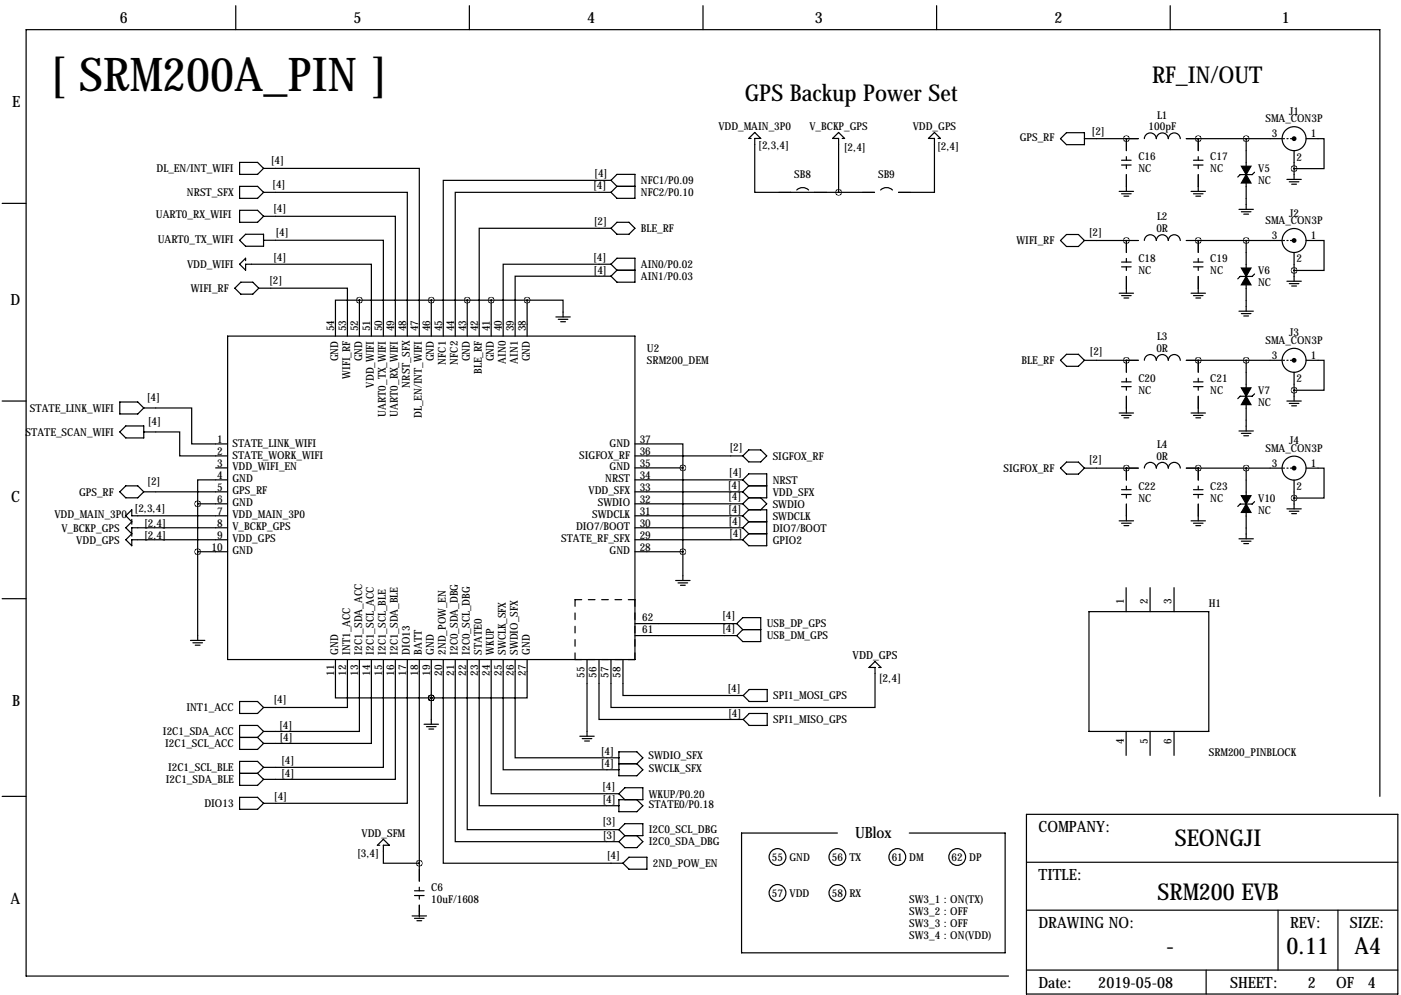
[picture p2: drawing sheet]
<svg xmlns="http://www.w3.org/2000/svg" width="297mm" height="211mm" viewBox="0 0 297 211" stroke-linecap="round" stroke-linejoin="round" font-family="sans-serif">
<g fill="none" stroke="#000" stroke-width=".25">
<path d="M50 1.2v5.1M99.5 1.2v5.1M149 1.2v5.1M198.6 1.2v5.1M248.1 1.2v5.1M50.8 34.4h3.8l1.3 1.3-1.3 1.3h-3.8zM50.8 39.5h3.8l1.3 1.3-1.3 1.3h-3.8zM55.9 35.7h33v35.6M129.5 38.2h-35.5v33.1M129.5 38.2l1.3-1.2h3.8v5.1h-3.8l-1.3-1.3M129.5 38.2l1.3 1.3M130.8 39.5h3.8"/>
<path d="M130.8 39.5l-1.3 1.3M159.3 29.4h-.6l1.3-1.3 1.3 1.3h-1.3v11.4h25.4M178.6 29.4h.5l-1.3-1.3-1.3 1.3h1.3v11.4M198.9 29.4h.5l-1.3-1.3-1.3 1.3h1.3v11.4h-7.6M224.8 29.4l1.3-1.3h3.8v2.6h-3.8zM229.9 29.4h11.5M237.8 34h2M237.8 35h2M238.8 29.4v2.5M238.8 33.2v.8M238.8 35v.8M238.8 37v3.6"/>
<path d="M242.6 29.4a1.27 1.27 0 0 1 1.3-1.2 1.27 1.27 0 0 1 1.3 1.2M245.2 29.4a1.27 1.27 0 0 1 1.2-1.2 1.27 1.27 0 0 1 1.3 1.2M247.7 29.4a1.27 1.27 0 0 1 1.3-1.2 1.27 1.27 0 0 1 1.2 1.2M251.5 29.4h20.3M253 34h2.1M253 35h2.1M254.1 29.4v2.5M254.1 33.2v.8M254.1 35v.8M254.1 37v3.6M264.2 29.4v5.8M264.2 38.8v5.6"/>
<path d="M266 36.5l-.5 .5h-2.6l-.5 .5M272.1 29.4h.2M272.8 29.4h.3M272.8 38h3.1M273.4 38.5h2M273.6 29.4h.3M273.9 39.1h1M274.4 31.9v6.1M276.9 29.4h3.8v6.4h-6.3M.5 43.1h5M50.8 44.6h3.8l1.3 1.3-1.3 1.2h-3.8zM51.1 59.8h2.5l1.3 1.3-1.3 1.3h-2.5l-1.3-1.3z"/>
<path d="M52.1 55.3v-.5l-1.3 1.2 1.3 1.3v-1.3h26.6v15.3M52.1 49.7h3.8v2.5h-3.8l-1.3-1.3zM55.9 40.8h30.5v30.5M55.9 50.9h25.4v20.4M55.9 45.9h27.9v25.4M129.5 40.8h-33v30.5M129.5 48.4h-27.9v22.9M129.5 56h-22.8v15.3M129.5 58.6h-20.3v12.7M129.5 56l1.3-1.2h3.8v5h-3.8l-1.3-1.2M129.5 56l1.3 1.3M130.8 57.3h3.8"/>
<path d="M130.8 57.3l-1.3 1.3M130.8 47.1h2.5l1.3 1.3-1.3 1.3h-2.5l-1.3-1.3zM168.9 40.3a1.78 1.78 0 0 1 2.5 0M186.7 40.3a1.78 1.78 0 0 1 2.5 0M226.1 49.7h2.6l1.2 1.3-1.2 1.3h-2.6l-1.3-1.3zM229.9 51h11.5M237.3 40.6h3M237.8 55.6h2M237.8 56.6h2M237.8 41.1h2M238.3 41.6h1M238.8 51v2.5"/>
<path d="M238.8 54.8v.8M238.8 56.6v.7M238.8 58.6v3.6M242.6 51a1.27 1.27 0 0 1 1.3-1.2 1.27 1.27 0 0 1 1.3 1.2 1.27 1.27 0 0 1 1.2-1.2 1.27 1.27 0 0 1 1.3 1.2 1.27 1.27 0 0 1 1.3-1.2 1.27 1.27 0 0 1 1.2 1.2M251.5 51h20.3M252.5 40.6h3.1M253 55.6h2.1M253 56.6h2.1M253 41.1h2.1M253.5 41.6h1.1M254.1 51v2.5M254.1 54.8v.8"/>
<path d="M254.1 56.6v.7M254.1 58.6v3.6M262.7 44.4h3M263.2 44.9h2M263.7 45.4h1M264.2 51v5.8M266 58.1l-.5 .5h-2.6l-.5 .5M272.1 51h.2M272.8 51h.3M272.8 59.6h3.1M273.6 51h.3M274.4 53.5v6.1"/>
<path d="M276.9 51h3.8v6.3h-6.3M48.3 71.3h86.3v68.5h-86.3zM54.9 61.1h18.8v10.2M76.2 63.6h-5.1v7.7M76.2 63.6v7.7M76.2 63.6h35.6M91.4 63.6v7.7M99.1 63.6v7.7M104.1 63.6v7.7M111.8 63.6h7.6v3.6M111.8 63.6v7.7M117.9 67.2h3"/>
<path d="M118.4 67.7h2M118.9 68.2h1M226.1 75.1h2.6l1.2 1.3-1.2 1.3h-2.6l-1.3-1.3zM229.9 76.4h11.5M237.3 62.2h3M237.8 62.7h2M238.3 63.2h1M238.8 76.4v2.5M242.6 76.4a1.27 1.27 0 0 1 1.3-1.2 1.27 1.27 0 0 1 1.3 1.2 1.27 1.27 0 0 1 1.2-1.2 1.27 1.27 0 0 1 1.3 1.2 1.27 1.27 0 0 1 1.3-1.2 1.27 1.27 0 0 1 1.2 1.2M251.5 76.4h20.3M252.5 62.2h3.1M253 62.7h2.1"/>
<path d="M253.5 63.2h1.1M254.1 76.4v2.5M262.7 66h3M263.2 66.5h2M263.7 67h1M264.2 60.4v5.6M264.2 76.4v5.8M272.1 76.4h.2M272.8 76.4h.3M273.4 60.1h2M273.6 76.4h.3M273.9 60.6h1"/>
<path d="M274.4 78.9v6.1M276.9 76.4h3.8v6.3h-6.3M.5 85h5M25.4 85.2h3.8l1.3 1.3-1.3 1.3h-3.8zM26.7 90.3h3.8v2.6h-3.8l-1.3-1.3zM30.5 91.6h7.6v5.1h10.2M30.5 86.5h10.1v7.6h7.7M45.7 99.2h2.6M134.6 94.1h10.2v5.1M134.6 96.7h22.9M134.6 99.2h10.2M144.8 99.2v23.9"/>
<path d="M158.7 95.4h2.6l1.3 1.3-1.3 1.2h-2.6l-1.2-1.2zM226.1 98h2.6l1.2 1.3-1.2 1.2h-2.6l-1.3-1.2zM229.9 99.3h11.5M237.3 87.6h3M237.8 81h2M237.8 82h2M237.8 88.1h2M238.3 88.6h1M238.8 80.2v.8M238.8 82v.7M238.8 84v3.6M238.8 99.3v2.5"/>
<path d="M242.6 99.2a1.27 1.27 0 0 1 1.3-1.2 1.27 1.27 0 0 1 1.3 1.3M245.2 99.2a1.27 1.27 0 0 1 1.2-1.2 1.27 1.27 0 0 1 1.3 1.3M247.7 99.2a1.27 1.27 0 0 1 1.3-1.2 1.27 1.27 0 0 1 1.2 1.3M251.5 99.3h20.3M252.5 87.6h3.1M253 81h2.1M253 82h2.1M253 88.1h2.1M253.5 88.6h1.1M254.1 80.2v.8M254.1 82v.7M254.1 84v3.6"/>
<path d="M254.1 99.3v2.5M262.7 91.4h3M263.2 91.9h2M263.7 92.4h1M264.2 85.8v5.6M264.2 99.3v5.8M266 83.5l-.5 .5h-2.6l-.5 .5M272.1 99.3h.2M272.8 85h3.1M272.8 99.3h.3M273.4 85.5h2M273.6 99.3h.3"/>
<path d="M273.9 86h1M276.9 99.3h3.8v6.3h-6.3M26.7 103h2.5l1.3 1.3-1.3 1.3h-2.5l-1.3-1.3zM27.9 110.1v1M30.5 104.3h17.8M41.9 106.8h6.4M41.9 117h6.4M41.9 106.8v29M48.3 101.7h-6.4v5.1M48.3 109.4h-20.4v-1.3l-1.2 1.3 1.2 1.2-1.2 1.3 1.2 1.3-1.2 1.2 1.2 1.3v-1.3h20.4M48.3 111.9h-20.4v1.8M134.6 101.7h22.9"/>
<path d="M134.6 104.3h22.9M134.6 106.8h22.9M134.6 109.4h22.9M134.6 111.9h22.9M134.6 114.4h22.9M134.6 117h10.2M157.5 101.7l1.2-1.2h3.9v5.1h-3.9M157.5 106.8l1.2 1.3M157.5 101.7l1.2 1.3M157.5 109.4l1.2 1.2M157.5 111.9l1.2 1.3M157.5 104.3l1.2 1.3"/>
<path d="M158.7 103h3.9M158.7 108.1h3.9v7.6h-3.9l-1.2-1.3M158.7 110.6l-1.2 1.3M158.7 105.6l-1.2 1.2M158.7 110.6h3.9M158.7 108.1l-1.2 1.3M158.7 113.2h3.9M158.7 113.2l-1.2 1.2M158.7 103l-1.2 1.3M161.3 105.6l1.3 1.2-1.3 1.3M237.3 110.4h3M237.8 103.8h2"/>
<path d="M237.8 104.8h2M237.8 110.9h2M238.3 111.4h1M238.8 103.1v.7M238.8 104.8v.8M238.8 106.9v3.5M252.5 110.4h3.1M253 103.8h2.1M253 104.8h2.1M253 110.9h2.1M253.5 111.4h1.1M254.1 103.1v.7"/>
<path d="M254.1 104.8v.8M254.1 106.9v3.5M262.7 114.2h3M263.2 114.7h2M263.7 115.3h1M264.2 108.6v5.6M266 106.4l-.5 .5h-2.6l-.5 .5M272.8 107.9h3.1M273.4 108.4h2M273.9 108.9h1M274.4 101.8v6.1M.5 126.9h5"/>
<path d="M40.4 135.8h3M40.9 136.3h2M41.4 136.8h1M71.1 139.8v8.2h20.3M73.7 139.8v10.2h-17.8M76.2 139.8v15.3h-20.3M78.7 139.8v17.8h-22.8M81.3 139.8v22.9h-25.4M83.8 139.8v25.4h-27.9M86.4 139.8v30.5h-30.5M88.9 139.8v47M91.4 139.8v13.8"/>
<path d="M94 139.8v43.2h38.1M96.5 139.8v38.6h34.7M99.1 139.8v36.1h32.1M101.6 139.8v31h29.6M104.1 139.8v28.5h27.1M106.7 139.8v23.4h24.5M109.2 139.8v20.9h22M111.8 139.8v8.2h-20.4M124.5 139.8v16.3M127 139.8v12.7h30.6M129.5 139.8v10.2h56v-8.5h-1.2l1.2-1.3 1.3 1.3h-.5M132.1 139.8v7.7h25.5"/>
<path d="M134.6 134.8h21.6M134.6 132.2h21.6M143.3 123.1h3M143.8 123.6h2M144.3 124.1h1M156.2 132.2l1.3-1.2h3.8v5h-3.8l-1.3-1.2M156.2 132.2l1.3 1.3M157.5 133.5h3.8M157.5 133.5l-1.3 1.3M230.9 129.7h25.4v25.4h-25.4zM238.8 124.6v5.1M243.8 124.6v5.1"/>
<path d="M248.9 124.6v5.1M50.8 156.4h3.8M50.8 148.7h3.8l1.3 1.3-1.3 1.3h-3.8zM54.6 156.4l1.3 1.2M55.9 155.1l-1.3 1.3M55.9 155.1l-1.3-1.3h-3.8v5.1h3.8l1.3-1.3M89.9 153.6h3.1M90.4 154.1h2.1M90.9 154.6h1M91.4 148h.1M122.9 156.1h3.1M123.4 156.6h2.1"/>
<path d="M124 157.1h1M131.2 159.4h3.8l1.3 1.3-1.3 1.2 1.3 1.3-1.3 1.3h-3.8zM157.6 152.5l1.3-1.2h3.8v2.5h-3.8zM157.6 147.5l1.3-1.3h3.8v2.5h-3.8zM238.8 155.1v5.1M243.8 155.1v5.1M248.9 155.1v5.1M.5 168.8h5M50.8 169.1h3.8l1.3 1.2-1.3 1.3h-3.8zM50.8 164h3.8M54.6 164l1.3 1.2M55.9 162.7l-1.3-1.3h-3.8v5.1h3.8l1.3-1.3"/>
<path d="M55.9 162.7l-1.3 1.3M80.5 179.2h-.5l1.3-1.3 1.2 1.3h-1.2v3.8h7.6M131.2 168.3l1.3-1.3h3.8v2.6h-5.1v2.5h3.8l1.3-1.3-1.3-1.2M131.2 175.9l1.3-1.3h3.8v2.6h-3.8M131.2 168.3l1.3 1.3M131.2 175.9l1.3 1.3M131.2 161.9h3.8M132.5 177.2l-1.3 1.2M135 177.2l1.3 1.2-1.3 1.3h-2.5l-1.3-1.3M177.5 176.6h-20.3v25.4h55.9v-25.4h-20.3M217.6 172.7h78.8v38.1h-78.8zM292.6 168.8v-162.5h-287.1v200.6h208.3"/>
<path d="M87.4 194.2h3M87.9 188.9h2M87.9 189.9h2M87.9 194.7h2M88.4 195.2h1M88.9 188.1v.8M88.9 189.9v.7M88.9 191.9v2.3M132.1 183l1.2-1.2h3.9v2.5h-3.9zM217.6 193h78.8M217.6 182.8h78.8M271 193v12.7"/>
<path d="M283.7 193v12.7M217.6 205.7h78.8M255.7 205.7v5.1"/>
<circle cx="274.4" cy="29.4" r="2.54"/>
<circle cx="274.4" cy="51" r="2.54"/>
<circle cx="274.4" cy="76.4" r="2.54"/>
<circle cx="274.4" cy="99.3" r="2.54"/>
<circle cx="164.8" cy="189.3" r="1.78"/>
<circle cx="164.8" cy="181.7" r="1.78"/>
<circle cx="177.5" cy="189.3" r="1.78"/>
<circle cx="177.5" cy="181.7" r="1.78"/>
<circle cx="190.2" cy="181.7" r="1.78"/>
<circle cx="202.9" cy="181.7" r="1.78"/>
</g>
<g fill="none" stroke="#000" stroke-width=".21">
<path d="M238.8 37v2.6M241.4 29.4h-2.6v2.5M251.5 29.4h2.6v2.5M254.1 37v2.6M165.1 40.8h2.5M172.7 40.8h2.6M182.9 40.8h2.5M190.5 40.8h2.5M238.8 58.6v2.6M241.4 51h-2.6v2.5M251.5 51h2.6v2.5M254.1 58.6v2.6"/>
<path d="M241.4 76.4h-2.6v2.5M251.5 76.4h2.6v2.5M238.8 84v2.6M241.4 99.3h-2.6v2.5M251.5 99.3h2.6v2.5M254.1 84v2.6M238.8 106.9v2.5M254.1 106.9v2.5M88.9 184.3v2.5M88.9 191.9v2.6"/>
</g>
<path d="M263.2 35.2h2l-1 1.8zM264.2 37l1 1.8h-2zM263.2 56.8h2l-1 1.8zM264.2 58.6l1 1.8h-2zM263.2 82.2h2l-1 1.8zM264.2 84l1 1.8h-2zM263.2 105.1h2l-1 1.8zM264.2 106.9l1 1.7h-2z" fill="#000" stroke="#000" stroke-width=".25"/>
<path d="M121.9 139.8v-12.7M121.9 127.1h12.7M134.6 127.1v12.7M134.6 139.8h-12.7" fill="none" stroke="#000" stroke-width=".25" stroke-dasharray="1.4 1.4"/>
<g fill="none" stroke="#000" stroke-width=".51">
<circle cx="274.4" cy="29.4" r=".25"/>
<circle cx="274.4" cy="51" r=".25"/>
<circle cx="274.4" cy="76.4" r=".25"/>
<circle cx="274.4" cy="99.3" r=".25"/>
</g>
<path d="M41.9 106.8a.05 .05 0 0 0 .1 0 .05 .05 0 0 0-.1 0zM254 29.4a.05 .05 0 0 0 .1 0 .05 .05 0 0 0-.1 0zM254 51a.05 .05 0 0 0 .1 0 .05 .05 0 0 0-.1 0zM254 76.4a.05 .05 0 0 0 .1 0 .05 .05 0 0 0-.1 0zM254 99.3a.05 .05 0 0 0 .1 0 .05 .05 0 0 0-.1 0zM238.8 51a.05 .05 0 0 0 .1 0 .05 .05 0 0 0-.1 0zM238.8 76.4a.05 .05 0 0 0 .1 0 .05 .05 0 0 0-.1 0zM238.8 99.3a.05 .05 0 0 0 .1 0 .05 .05 0 0 0-.1 0zM238.8 29.4a.05 .05 0 0 0 .1 0 .05 .05 0 0 0-.1 0zM264.2 29.4a.05 .05 0 0 0 .1 0 .05 .05 0 0 0-.1 0zM264.2 51a.05 .05 0 0 0 .1 0 .05 .05 0 0 0-.1 0zM264.2 76.4a.05 .05 0 0 0 .1 0 .05 .05 0 0 0-.1 0zM264.2 99.3a.05 .05 0 0 0 .1 0 .05 .05 0 0 0-.1 0zM274.3 35.8a.05 .05 0 0 0 .1 0 .05 .05 0 0 0-.1 0zM274.3 105.6a.05 .05 0 0 0 .1 0 .05 .05 0 0 0-.1 0zM274.3 82.7a.05 .05 0 0 0 .1 0 .05 .05 0 0 0-.1 0zM274.3 57.3a.05 .05 0 0 0 .1 0 .05 .05 0 0 0-.1 0zM41.9 117a.05 .05 0 0 0 .1 0 .05 .05 0 0 0-.1 0zM91.4 148a.05 .05 0 0 0 .1 0 .05 .05 0 0 0-.1 0zM91.4 148a.05 .05 0 0 0 .1 0 .05 .05 0 0 0-.1 0zM144.7 117a.05 .05 0 0 0 .1 0 .05 .05 0 0 0-.1 0zM144.7 99.2a.05 .05 0 0 0 .1 0 .05 .05 0 0 0-.1 0zM99 63.6a.05 .05 0 0 0 .1 0 .05 .05 0 0 0-.1 0zM91.4 63.6a.05 .05 0 0 0 .1 0 .05 .05 0 0 0-.1 0zM111.7 63.6a.05 .05 0 0 0 .1 0 .05 .05 0 0 0-.1 0zM104.1 63.6a.05 .05 0 0 0 .1 0 .05 .05 0 0 0-.1 0z" fill="#000" stroke="#000" stroke-width="1.3"/>
<text font-size="9.9" x="10.6" y="19.4">[ SRM200A_PIN ]</text>
<g font-size="4.9">
<text x="244.2" y="17.6">RF_IN/OUT</text>
<text x="157.9" y="21.4">GPS Backup Power Set</text>
<text x="249.1" y="179.5">SEONGJI</text>
<text x="245.4" y="190.9">SRM200 EVB</text>
<text x="247.3" y="202.3">-</text>
<text x="272.8" y="202.3">0.11</text>
<text x="287.2" y="202.3">A4</text>
</g>
<g font-size="3.3">
<text x="25.4" y="4.9">6</text>
<text x="75" y="4.9">5</text>
<text x="124.5" y="4.9">4</text>
<text x="172.7" y="4.9">3</text>
<text x="223.5" y="4.9">2</text>
<text x="271.8" y="4.9">1</text>
<text x="2.6" y="22.7">E</text>
<text x="2.2" y="64.6">D</text>
<text x="2.4" y="106.5">C</text>
<text x="2.6" y="149.7">B</text>
<text x="181.3" y="177.8">UBlox</text>
<text x="220.2" y="176.4">COMPANY:</text>
<text x="2.2" y="191.6">A</text>
<text x="220.2" y="186.5">TITLE:</text>
<text x="220.2" y="196.7">DRAWING NO:</text>
<text x="273.5" y="196.7">REV:</text>
<text x="286.2" y="196.7">SIZE:</text>
<text x="220.2" y="209.4">Date:</text>
<text x="232.9" y="209.4">2019-05-08</text>
<text x="260.8" y="209.4">SHEET:</text>
<text x="277.3" y="209.4">2</text>
<text x="283.3" y="209.4">OF</text>
<text x="290" y="209.4">4</text>
</g>
<g font-size="2.4">
<text x="180.8" y="139.8">VDD_GPS</text>
<text x="186.3" y="144.6">[2,4]</text>
</g>
<g font-size="2.3">
<text x="152.3" y="27.6">VDD_MAIN_3P0</text>
<text x="171.6" y="27.6">V_BCKP_GPS</text>
<text x="193.5" y="27.6">VDD_GPS</text>
<text x="216.2" y="30">GPS_RF</text>
<text x="231.4" y="28.6">[2]</text>
<text x="243.5" y="27.7">100pF</text>
<text x="245.3" y="25.1">L1</text>
<text x="268.3" y="25.9">SMA_CON3P</text>
<text x="269.6" y="29.1">3</text>
<text x="273.3" y="24.3">J1</text>
<text x="277.9" y="29.1">1</text>
<text x="57.4" y="34.8">[4]</text>
<text x="160.8" y="31.7">[2,3,4]</text>
<text x="178.9" y="32.1">[2,4]</text>
<text x="198.7" y="31.8">[2,4]</text>
<text x="241.4" y="34">C16</text>
<text x="256.6" y="34">C17</text>
<text x="274.9" y="34.1">2</text>
<text x="33.2" y="36.5">DL_EN/INT_WIFI</text>
<text x="39.6" y="41.6">NRST_SFX</text>
<text x="57.7" y="39.9">[4]</text>
<text x="125.8" y="40.2">[4]</text>
<text x="126" y="37.6">[4]</text>
<text x="135.9" y="39">NFC1/P0.09</text>
<text x="135.9" y="41.6">NFC2/P0.10</text>
<text x="168.4" y="37.8">SB8</text>
<text x="186.2" y="37.8">SB9</text>
<text x="241.4" y="36.6">NC</text>
<text x="256.6" y="36.6">NC</text>
<text x="266.8" y="36.6">V5</text>
<text x="266.8" y="39.1">NC</text>
<text x="33" y="46.2">UART0_RX_WIFI</text>
<text x="57.9" y="44.9">[4]</text>
<text x="125.9" y="47.6">[2]</text>
<text x="245.3" y="46.7">L2</text>
<text x="268.3" y="47.5">SMA_CON3P</text>
<text x="273.3" y="45.9">J2</text>
<text x="33.5" y="51.5">UART0_TX_WIFI</text>
<text x="58.4" y="50">[4]</text>
<text x="135.9" y="49.2">BLE_RF</text>
<text x="215.5" y="51.8">WIFI_RF</text>
<text x="230.8" y="50">[2]</text>
<text x="245.2" y="49.3">0R</text>
<text x="269.6" y="50.7">3</text>
<text x="277.9" y="50.7">1</text>
<text x="39.6" y="56.8">VDD_WIFI</text>
<text x="57.9" y="55.3">[4]</text>
<text x="125.8" y="55.3">[4]</text>
<text x="125.9" y="58">[4]</text>
<text x="135.9" y="56.8">AIN0/P0.02</text>
<text x="135.9" y="59.4">AIN1/P0.03</text>
<text x="241.4" y="55.6">C18</text>
<text x="241.4" y="58.1">NC</text>
<text x="256.6" y="55.6">C19</text>
<text x="256.6" y="58.1">NC</text>
<text x="266.8" y="58.1">V6</text>
<text x="274.9" y="55.7">2</text>
<text x="40.5" y="61.9">WIFI_RF</text>
<text x="57" y="60.2">[2]</text>
<text x="266.8" y="60.7">NC</text>
<text x="70.9" y="70.2" transform="rotate(-90 70.9 70.2)">54</text>
<text x="73.4" y="70.2" transform="rotate(-90 73.4 70.2)">53</text>
<text x="75.9" y="70.2" transform="rotate(-90 75.9 70.2)">52</text>
<text x="78.5" y="70.2" transform="rotate(-90 78.5 70.2)">51</text>
<text x="81" y="70.2" transform="rotate(-90 81 70.2)">50</text>
<text x="83.6" y="70.2" transform="rotate(-90 83.6 70.2)">49</text>
<text x="86.1" y="70.2" transform="rotate(-90 86.1 70.2)">48</text>
<text x="88.6" y="70.2" transform="rotate(-90 88.6 70.2)">47</text>
<text x="91.2" y="70.2" transform="rotate(-90 91.2 70.2)">46</text>
<text x="93.7" y="70.2" transform="rotate(-90 93.7 70.2)">45</text>
<text x="96.3" y="70.2" transform="rotate(-90 96.3 70.2)">44</text>
<text x="98.8" y="70.2" transform="rotate(-90 98.8 70.2)">43</text>
<text x="101.3" y="70.2" transform="rotate(-90 101.3 70.2)">42</text>
<text x="103.9" y="70.2" transform="rotate(-90 103.9 70.2)">41</text>
<text x="106.4" y="70.2" transform="rotate(-90 106.4 70.2)">40</text>
<text x="109" y="70.2" transform="rotate(-90 109 70.2)">39</text>
<text x="111.5" y="70.2" transform="rotate(-90 111.5 70.2)">38</text>
<text x="273.3" y="71.3">J3</text>
<text x="71.7" y="76.6" transform="rotate(-90 71.7 76.6)">GND</text>
<text x="76.8" y="76.6" transform="rotate(-90 76.8 76.6)">GND</text>
<text x="92" y="76.6" transform="rotate(-90 92 76.6)">GND</text>
<text x="94.5" y="77.3" transform="rotate(-90 94.5 77.3)">NFC1</text>
<text x="97.1" y="77.3" transform="rotate(-90 97.1 77.3)">NFC2</text>
<text x="99.6" y="76.6" transform="rotate(-90 99.6 76.6)">GND</text>
<text x="104.7" y="76.6" transform="rotate(-90 104.7 76.6)">GND</text>
<text x="107.2" y="77.2" transform="rotate(-90 107.2 77.2)">AIN0</text>
<text x="109.8" y="77.2" transform="rotate(-90 109.8 77.2)">AIN1</text>
<text x="112.3" y="76.6" transform="rotate(-90 112.3 76.6)">GND</text>
<text x="137.2" y="74.6">U2</text>
<text x="137.2" y="77.1">SRM200_DEM</text>
<text x="216.6" y="77.2">BLE_RF</text>
<text x="231" y="75.3">[2]</text>
<text x="245.2" y="74.7">0R</text>
<text x="245.3" y="72.1">L3</text>
<text x="268.3" y="72.9">SMA_CON3P</text>
<text x="269.6" y="76.1">3</text>
<text x="277.9" y="76.1">1</text>
<text x="74.2" y="80.3" transform="rotate(-90 74.2 80.3)">WIFI_RF</text>
<text x="79.3" y="82.2" transform="rotate(-90 79.3 82.2)">VDD_WIFI</text>
<text x="86.9" y="82.2" transform="rotate(-90 86.9 82.2)">NRST_SFX</text>
<text x="102.2" y="79.3" transform="rotate(-90 102.2 79.3)">BLE_RF</text>
<text x="241.4" y="81">C20</text>
<text x="241.4" y="83.5">NC</text>
<text x="256.6" y="81">C21</text>
<text x="256.6" y="83.5">NC</text>
<text x="266.8" y="83.5">V7</text>
<text x="274.9" y="81.1">2</text>
<text x="6.3" y="87.3">STATE_LINK_WIFI</text>
<text x="31.1" y="85.1">[4]</text>
<text x="81.8" y="88.4" transform="rotate(-90 81.8 88.4)">UART0_TX_WIFI</text>
<text x="84.4" y="88.4" transform="rotate(-90 84.4 88.4)">UART0_RX_WIFI</text>
<text x="89.5" y="88.6" transform="rotate(-90 89.5 88.6)">DL_EN/INT_WIFI</text>
<text x="266.8" y="86.1">NC</text>
<text x="5.4" y="92.4">STATE_SCAN_WIFI</text>
<text x="31.3" y="90.1">[4]</text>
<text x="46.1" y="93.9">1</text>
<text x="49.3" y="94.7">STATE_LINK_WIFI</text>
<text x="129.3" y="94.7">GND</text>
<text x="135.6" y="93.9">37</text>
<text x="154.7" y="95.6">[2]</text>
<text x="245.3" y="95">L4</text>
<text x="268.3" y="95.8">SMA_CON3P</text>
<text x="273.3" y="94.2">J4</text>
<text x="46.1" y="96.4">2</text>
<text x="46.1" y="98.9">3</text>
<text x="46.1" y="101.5">4</text>
<text x="49.3" y="97.2">STATE_WORK_WIFI</text>
<text x="49.3" y="99.8">VDD_WIFI_EN</text>
<text x="122.8" y="97.2">SIGFOX_RF</text>
<text x="129.3" y="99.8">GND</text>
<text x="135.6" y="101.5">34</text>
<text x="135.6" y="98.9">35</text>
<text x="135.6" y="96.4">36</text>
<text x="154.6" y="100.9">[4]</text>
<text x="163.8" y="97.5">SIGFOX_RF</text>
<text x="212.8" y="100.1">SIGFOX_RF</text>
<text x="230.9" y="98.1">[2]</text>
<text x="245.2" y="97.5">0R</text>
<text x="269.6" y="99">3</text>
<text x="277.9" y="99">1</text>
<text x="16.8" y="105.1">GPS_RF</text>
<text x="31.2" y="102.8">[2]</text>
<text x="46.1" y="104">5</text>
<text x="46.1" y="106.6">6</text>
<text x="49.3" y="102.3">GND</text>
<text x="49.3" y="104.8">GPS_RF</text>
<text x="49.3" y="107.4">GND</text>
<text x="124.8" y="104.8">VDD_SFX</text>
<text x="126.8" y="107.4">SWDIO</text>
<text x="128.3" y="102.3">NRST</text>
<text x="135.6" y="106.6">32</text>
<text x="135.6" y="104">33</text>
<text x="154.3" y="103.8">[4]</text>
<text x="154.4" y="106.1">[4]</text>
<text x="163.8" y="107.6">SWDIO</text>
<text x="163.8" y="102.5">NRST</text>
<text x="163.8" y="105.1">VDD_SFX</text>
<text x="241.4" y="103.9">C22</text>
<text x="241.4" y="106.4">NC</text>
<text x="256.6" y="103.9">C23</text>
<text x="256.6" y="106.4">NC</text>
<text x="266.8" y="106.4">V10</text>
<text x="274.9" y="103.9">2</text>
<text x="11.5" y="109.9">VDD_MAIN_3P0</text>
<text x="13" y="112.7">V_BCKP_GPS</text>
<text x="28.5" y="108.6">[2,3,4]</text>
<text x="30.5" y="111.7">[2,4]</text>
<text x="46.1" y="109.1">7</text>
<text x="46.1" y="111.6">8</text>
<text x="49.3" y="109.9">VDD_MAIN_3P0</text>
<text x="49.3" y="112.5">V_BCKP_GPS</text>
<text x="122.1" y="112.5">DIO7/BOOT</text>
<text x="125.6" y="109.9">SWDCLK</text>
<text x="135.6" y="111.6">30</text>
<text x="135.6" y="109.1">31</text>
<text x="154.4" y="108.8">[4]</text>
<text x="154.5" y="111.3">[4]</text>
<text x="154.6" y="113.8">[4]</text>
<text x="163.8" y="110.2">SWDCLK</text>
<text x="163.8" y="112.7">DIO7/BOOT</text>
<text x="266.8" y="108.9">NC</text>
<text x="16.2" y="115.2">VDD_GPS</text>
<text x="30.5" y="114.3">[2,4]</text>
<text x="44.9" y="116.7">10</text>
<text x="46.1" y="114.2">9</text>
<text x="49.3" y="115">VDD_GPS</text>
<text x="49.3" y="117.5">GND</text>
<text x="119" y="115">STATE_RF_SFX</text>
<text x="129.3" y="117.5">GND</text>
<text x="135.6" y="116.7">28</text>
<text x="135.6" y="114.2">29</text>
<text x="163.8" y="115.2">GPIO2</text>
<text x="136.1" y="131.7">62</text>
<text x="153.1" y="131.3">[4]</text>
<text x="238.3" y="128.2" transform="rotate(-90 238.3 128.2)">1</text>
<text x="243.3" y="128.2" transform="rotate(-90 243.3 128.2)">2</text>
<text x="248.4" y="128.2" transform="rotate(-90 248.4 128.2)">3</text>
<text x="256.3" y="128.7">H1</text>
<text x="136.1" y="134.3">61</text>
<text x="153.1" y="134.1">[4]</text>
<text x="162.6" y="135.6">USB_DM_GPS</text>
<text x="162.6" y="133">USB_DP_GPS</text>
<text x="70.9" y="143.2" transform="rotate(-90 70.9 143.2)">11</text>
<text x="71.7" y="138.8" transform="rotate(-90 71.7 138.8)">GND</text>
<text x="73.4" y="143.2" transform="rotate(-90 73.4 143.2)">12</text>
<text x="74.2" y="138.8" transform="rotate(-90 74.2 138.8)">INT1_ACC</text>
<text x="75.9" y="143.2" transform="rotate(-90 75.9 143.2)">13</text>
<text x="76.8" y="138.8" transform="rotate(-90 76.8 138.8)">I2C1_SDA_ACC</text>
<text x="78.5" y="143.2" transform="rotate(-90 78.5 143.2)">14</text>
<text x="79.3" y="138.8" transform="rotate(-90 79.3 138.8)">I2C1_SCL_ACC</text>
<text x="81" y="143.2" transform="rotate(-90 81 143.2)">15</text>
<text x="81.8" y="138.8" transform="rotate(-90 81.8 138.8)">I2C1_SCL_BLE</text>
<text x="83.6" y="143.2" transform="rotate(-90 83.6 143.2)">16</text>
<text x="84.4" y="138.8" transform="rotate(-90 84.4 138.8)">I2C1_SDA_BLE</text>
<text x="86.1" y="143.2" transform="rotate(-90 86.1 143.2)">17</text>
<text x="86.9" y="138.8" transform="rotate(-90 86.9 138.8)">DIO13</text>
<text x="88.6" y="143.2" transform="rotate(-90 88.6 143.2)">18</text>
<text x="89.5" y="138.8" transform="rotate(-90 89.5 138.8)">BATT</text>
<text x="91.2" y="143.2" transform="rotate(-90 91.2 143.2)">19</text>
<text x="92" y="138.8" transform="rotate(-90 92 138.8)">GND</text>
<text x="93.7" y="143.2" transform="rotate(-90 93.7 143.2)">20</text>
<text x="94.5" y="138.8" transform="rotate(-90 94.5 138.8)">2ND_POW_EN</text>
<text x="96.3" y="143.2" transform="rotate(-90 96.3 143.2)">21</text>
<text x="97.1" y="138.8" transform="rotate(-90 97.1 138.8)">I2C0_SDA_DBG</text>
<text x="98.8" y="143.2" transform="rotate(-90 98.8 143.2)">22</text>
<text x="99.6" y="138.8" transform="rotate(-90 99.6 138.8)">I2C0_SCL_DBG</text>
<text x="101.3" y="143.2" transform="rotate(-90 101.3 143.2)">23</text>
<text x="102.2" y="138.8" transform="rotate(-90 102.2 138.8)">STATE0</text>
<text x="103.9" y="143.2" transform="rotate(-90 103.9 143.2)">24</text>
<text x="104.7" y="138.8" transform="rotate(-90 104.7 138.8)">WKUP</text>
<text x="106.4" y="143.2" transform="rotate(-90 106.4 143.2)">25</text>
<text x="107.2" y="138.8" transform="rotate(-90 107.2 138.8)">SWCLK_SFX</text>
<text x="109" y="143.2" transform="rotate(-90 109 143.2)">26</text>
<text x="109.8" y="138.8" transform="rotate(-90 109.8 138.8)">SWDIO_SFX</text>
<text x="111.5" y="143.2" transform="rotate(-90 111.5 143.2)">27</text>
<text x="112.3" y="138.8" transform="rotate(-90 112.3 138.8)">GND</text>
<text x="124" y="143.7" transform="rotate(-90 124 143.7)">55</text>
<text x="126.5" y="143.7" transform="rotate(-90 126.5 143.7)">56</text>
<text x="129" y="143.7" transform="rotate(-90 129 143.7)">57</text>
<text x="131.6" y="143.7" transform="rotate(-90 131.6 143.7)">58</text>
<text x="58" y="149.1">[4]</text>
<text x="154.3" y="146.6">[4]</text>
<text x="163.9" y="148.3">SPI1_MOSI_GPS</text>
<text x="34.6" y="155.8">I2C1_SDA_ACC</text>
<text x="39.5" y="150.8">INT1_ACC</text>
<text x="59.2" y="154.5">[4]</text>
<text x="154.4" y="152">[4]</text>
<text x="163.9" y="153.3">SPI1_MISO_GPS</text>
<text x="35" y="158.4">I2C1_SCL_ACC</text>
<text x="59.3" y="157.2">[4]</text>
<text x="127.4" y="160.1">[4]</text>
<text x="137.5" y="160.9">SWDIO_SFX</text>
<text x="238.3" y="157.8" transform="rotate(-90 238.3 157.8)">4</text>
<text x="243.3" y="157.8" transform="rotate(-90 243.3 157.8)">5</text>
<text x="248.4" y="157.8" transform="rotate(-90 248.4 157.8)">6</text>
<text x="256.3" y="160.2">SRM200_PINBLOCK</text>
<text x="35.2" y="166">I2C1_SDA_BLE</text>
<text x="35.6" y="163.4">I2C1_SCL_BLE</text>
<text x="59.6" y="164.7">[4]</text>
<text x="59.6" y="162">[4]</text>
<text x="127.4" y="162.6">[4]</text>
<text x="127.7" y="167.4">[4]</text>
<text x="137.6" y="163.8">SWCLK_SFX</text>
<text x="43.3" y="171.1">DIO13</text>
<text x="58.1" y="169.5">[4]</text>
<text x="127.8" y="170.3">[4]</text>
<text x="137.6" y="169.1">WKUP/P0.20</text>
<text x="137.6" y="171.4">STATE0/P0.18</text>
<text x="76.7" y="177.5">VDD_SFM</text>
<text x="127.7" y="175">[3]</text>
<text x="127.8" y="177.9">[3]</text>
<text x="137.6" y="179.3">I2C0_SDA_DBG</text>
<text x="137.6" y="176.7">I2C0_SCL_DBG</text>
<text x="75.7" y="181.6">[3,4]</text>
<text x="128.7" y="182.1">[4]</text>
<text x="138.4" y="183.8">2ND_POW_EN</text>
<text x="163.7" y="182.5">55 GND</text>
<text x="176.4" y="182.5">56 TX</text>
<text x="189.1" y="182.5">61 DM</text>
<text x="201.8" y="182.5">62 DP</text>
<text x="91.4" y="188.9">C6</text>
<text x="91.4" y="191.4">10uF/1608</text>
<text x="163.7" y="190.1">57 VDD</text>
<text x="176.4" y="190.1">58 RX</text>
<text x="192.8" y="191.4">SW3_1 : ON(TX)</text>
<text x="192.8" y="193.9">SW3_2 : OFF</text>
<text x="192.8" y="196.5">SW3_3 : OFF</text>
<text x="192.8" y="199">SW3_4 : ON(VDD)</text>
</g>
</svg>
